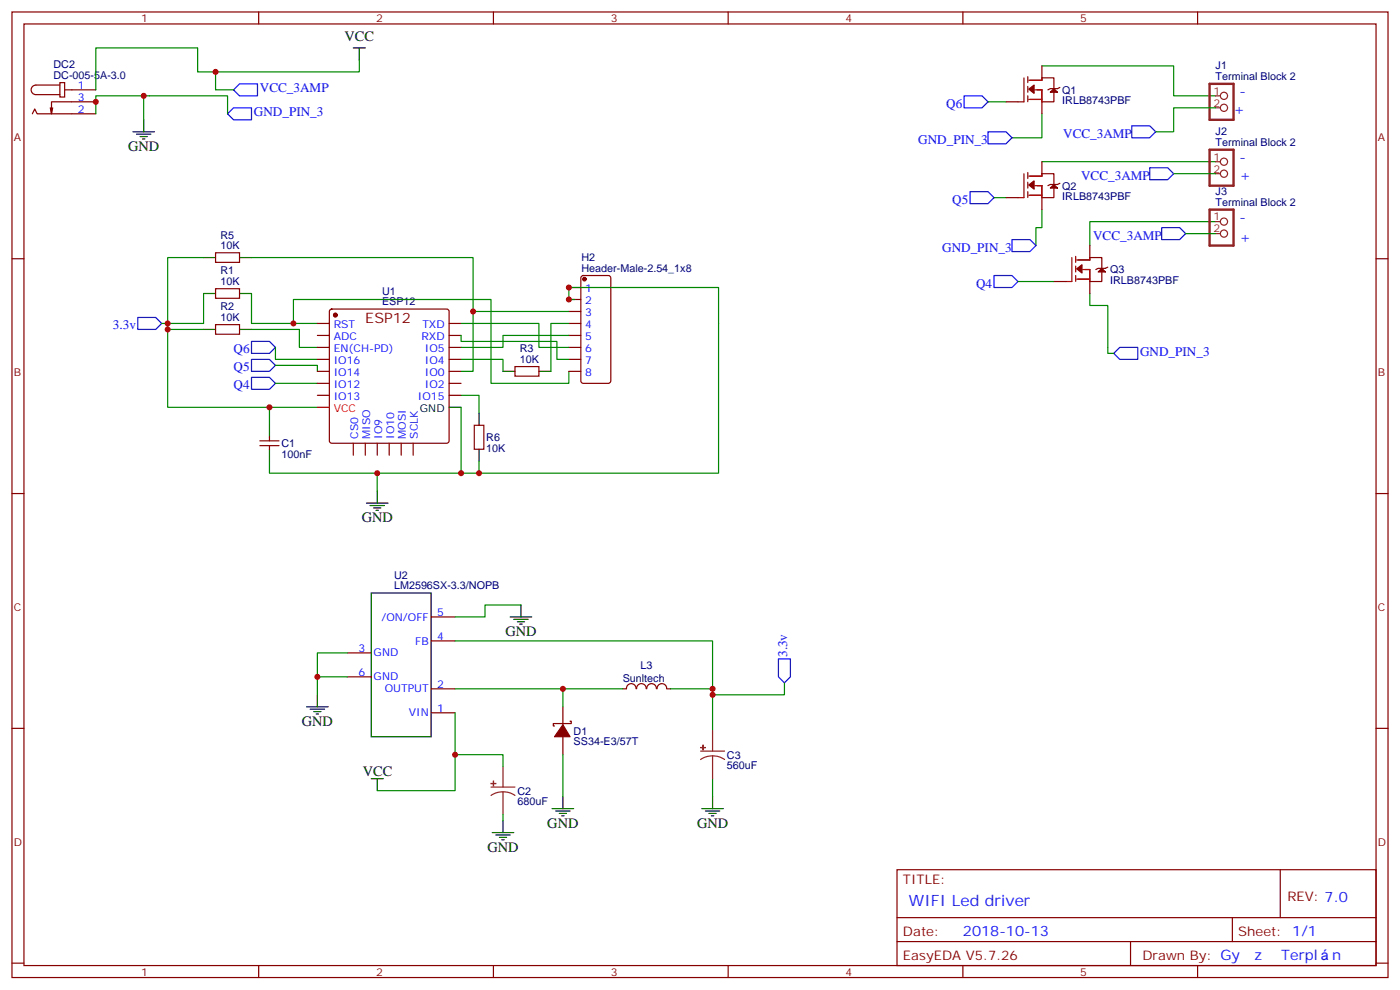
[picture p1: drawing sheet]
<svg xmlns="http://www.w3.org/2000/svg" width="412mm" height="292mm" viewBox="0 0 412 292" stroke-linecap="round" stroke-linejoin="round" font-family="sans-serif">
<g fill="none" stroke="#870000" stroke-width=".35">
<path d="M3.5 3.5h405.4v284.4h-405.4zM7.1 7.1h398.2v277.2h-398.2zM76.2 3.5v3.6M145.3 3.5v3.6M214.5 3.5v3.6M283.6 3.5v3.6M306.9 19.4v3.5h3.5v7.1h-3.5v3.5M352.8 3.5v3.6M9.5 33.5l.7-1.4 .7 1.4h17.3M15.5 31.8l-.3 1.7M17.6 24.3h1.4v4.3h-1.4zM17.6 25h-7a1.41 1.41 0 0 0-1.4 1.5 1.41 1.41 0 0 0 1.4 1.4h7"/>
<path d="M19 26.5h9.2M28.2 30h-13v3.5l-.4-1.7M296.3 30h3.6M312.2 25.8l-.7 .3h-2.1l-.7 .4M296.3 58.2h3.6M306.9 47.6v3.6h3.5v7h-3.5v3.5M312.2 54l-.7 .3h-2.1l-.7 .4M3.5 76.2h3.6M63.5 74.4h7.1v2.9h-7.1zM321 72.3v3.5h3.6v7.1h-3.6v3.5M326.3 78.7l-.7 .3h-2.1l-.7 .4M405.3 76.2h3.6"/>
<path d="M63.5 85h7.1v2.8h-7.1zM63.5 95.6h7.1v2.8h-7.1zM93.5 95.2h3.5M93.5 98.8h3.5M97.2 91.2l.5-.2h33.9l.5 .2 .2 .5v38.1l-.2 .5-.5 .2h-33.9l-.5-.2-.2-.5v-38.1zM132.3 95.2h3.5M132.3 98.8h3.5M167.6 95.2h3.5M167.6 98.8h3.5M167.6 84.7h3.5M167.6 88.2h3.5M167.6 91.7h3.5"/>
<path d="M171.3 81.3l.5-.2h7.4l.7 .5v30.6l-.4 .6-7.7 .1-.6-.5-.1-30.6zM310.4 82.9h3.6M93.5 102.3h3.5M93.5 105.8h3.5M93.5 109.4h3.5M93.5 112.9h3.5M93.5 116.4h3.5M132.3 102.3h3.5M132.3 105.8h3.5M132.3 109.4h3.5M132.3 112.9h3.5M132.3 116.4h3.5"/>
<path d="M151.7 107.9h7v2.9h-7zM167.6 102.3h3.5M167.6 105.8h3.5M167.6 109.4h3.5M76.6 131.2h5.6M76.6 129.8h5.6M79.4 128.8v1M79.4 131.2v1.1M104.1 130.5v3.6M107.6 130.5v3.6M111.1 130.5v3.6M114.7 130.5v3.6"/>
<path d="M118.2 130.5v3.6M121.7 130.5v3.6M139.7 125.2h2.8v7.1h-2.8zM3.5 145.3h3.6M405.3 145.3h3.6M102.3 192.3h7.1M102.3 199.3h7.1M127 188.7h7.1M127 181.7h7.1M3.5 214.5h3.6M127 209.9h7.1M127 202.8h7.1"/>
<path d="M165.8 208.1v5.3M165.8 217v5.3M167.9 212.4h.4v.7h-5.3v.7h.3M183.4 202.8h1.1M184.5 202.8a1.41 1.41 0 0 1 1.5-1.5 1.41 1.41 0 0 1 1.4 1.5M187.5 202.8a1.41 1.41 0 0 1 1.4-1.5 1.41 1.41 0 0 1 1.4 1.5M190.5 202.8a1.41 1.41 0 0 1 1.4-1.5 1.41 1.41 0 0 1 1.4 1.5M193.6 202.8a1.41 1.41 0 0 1 1.4-1.5 1.41 1.41 0 0 1 1.4 1.5M196.5 202.8h1.1M405.3 214.5h3.6M264.2 256.1h141.1v28.2h-141.1zM377.1 256.1v14.1"/>
<path d="M264.2 270.2h141.1M264.2 277.3h141.1M333 277.3v7M363 270.2v7.1M3.5 283.6h3.6M76.2 284.3v3.6M145.3 284.3v3.6M214.5 284.3v3.6M283.6 284.3v3.6M352.8 284.3v3.6M405.3 283.6h3.6"/>
</g>
<g fill="none" stroke="#008700" stroke-width=".35">
<path d="M105.8 17.6v3.6h-47.6v-7.1h-30v12.4M306.9 19.4h38.8v8.8h12.4M28.2 33.5v-5.3h38.8v5.3M42.3 28.2v7.1M63.5 21.2v5.3h5.3M291 30h5.3M306.9 33.5v7.1h-8.8M358.1 31.8h-12.4v7h-5.3M292.8 58.2h3.5M306.9 47.6h51.2M345.7 51.2h12.4M60 75.8h-10.6v21.2h10.6"/>
<path d="M74.1 75.8h65.2v33.6h-3.5M306.9 61.7v5.3h-1.7v5.3M349.2 68.8h8.9M358.1 65.3h-37.1v7M49.4 97v22.9h30M60 86.4v8.8h-12.4M74.1 86.4v8.8h19.4M74.1 97h14.1v5.3h5.3M86.4 95.2v-7h58.2v24.7h23v-3.5M135.8 95.2h22.9v7.1h8.9M135.8 98.8v1.7h28.2v5.3h3.6M139.3 91.7h28.3"/>
<path d="M167.6 95.2h-5.3v14.2M167.6 98.8h-19.4v3.5h-12.4M169.3 88.2h-1.7v-3.5h44.1v54.6h-70.6M299.9 82.9h10.5M321 86.4v3.6h5.3v14.1h1.8M81.1 107.6h12.4v1.8M81.1 102.3v3.5h12.4M81.1 112.9h12.4M93.5 119.9h-14.1v5.3M135.8 116.4h5.3v5.3M135.8 119.9v19.4h5.3v-3.5M135.8 105.8h12.4v3.6"/>
<path d="M79.4 135.8v3.5h31.7M135.8 139.3h-24.7v5.3M153.5 178.2h-10.6v3.5h-8.8M93.5 199.3v5.3M102.3 192.3h-8.8v7h8.8M134.1 188.7h75.8v26.5M134.1 209.9v22.9h-23M134.1 202.8h49.3M165.8 202.8v5.3M197.6 202.8h12.3M231.1 201.1v3.5h-21.2M134.1 222.3h14.1v3.5"/>
<path d="M148.2 239.9v1.8M165.8 222.3v12.3M209.9 229.3v5.3"/>
</g>
<g fill="none" stroke="#000" stroke-width=".35">
<path d="M104.1 14.1h3.5M105.8 14.1v3.5M39.2 38.8h6.3M40.2 39.5h4.2M42.3 35.3v3.5M41.3 40.2h2.1M42 40.9h.7M60 75.8h3.5M70.6 75.8h3.5M60 86.4h3.5M60 97h3.5M70.6 86.4h3.5"/>
<path d="M70.6 97h3.5M132.3 119.9h3.5M148.2 109.4h3.5M158.7 109.4h3.6M79.4 125.2v3.6M79.4 132.3v3.5M141.1 121.7v3.5M141.1 132.3v3.5M107.9 148.2h6.4M109 148.9h4.2M110.1 149.6h2.1M110.8 150.3h.7"/>
<path d="M111.1 144.6v3.6M109.4 174.6h17.6v42.4h-17.6zM153.5 178.2v3.5M150.3 181.7h6.3M151.3 182.4h4.3M152.4 183.1h2.1M153.1 183.8h.7M90.3 208.1h6.4M91.4 208.8h4.2M92.4 209.6h2.1M93.1 210.3h.7M93.5 204.6v3.5"/>
<path d="M109.4 229.3h3.5M111.1 229.3v3.5M162.6 238.1h6.4M163.7 238.8h4.2M164.7 239.5h2.2M165.8 234.6v3.5M206.7 238.1h6.4M207.8 238.8h4.2M208.8 239.5h2.2M209.9 234.6v3.5M145 245.2h6.3M146 245.9h4.3"/>
<path d="M147.1 246.6h2.1M147.8 247.3h.7M148.2 241.7v3.5M165.5 240.2h.7M209.5 240.2h.8"/>
</g>
<g fill="none" stroke="#00f" stroke-width=".35">
<path d="M67 33.5l1.8-1.7h5.3v3.5h-5.3zM70.6 24.7h5.2v3.5h-5.2l-1.8-1.7zM284 28.2h5.3l1.7 1.8-1.7 1.8h-5.3zM291 38.8h5.3l1.8 1.8-1.8 1.7h-5.3zM333.4 37h5.3l1.7 1.8-1.7 1.8h-5.3zM285.8 56.4h5.2l1.8 1.8-1.8 1.8h-5.2zM338.7 49.4h5.3l1.7 1.8-1.7 1.7h-5.3zM298.1 70.6h5.3l1.8 1.7-1.8 1.8h-5.3zM342.2 67h5.3l1.7 1.8-1.7 1.8h-5.3zM40.6 93.5h5.3l1.7 1.7-1.7 1.8h-5.3zM292.8 81.1h5.3l1.8 1.8-1.8 1.8h-5.3zM74.1 111.1h5.3l1.7 1.8-1.7 1.8h-5.3z"/>
<path d="M74.1 105.8h5.3l1.7 1.8-1.7 1.8h-5.3zM74.1 100.5h5.3l1.7 1.8-1.7 1.8h-5.3zM328.1 104.1l1.7-1.8h5.3v3.5h-5.3zM229.3 194h3.5v5.3l-1.7 1.8-1.8-1.8z"/>
</g>
<path d="M356.3 24.7h7.1v10.6h-7.1zM356.3 44.1h7.1v10.6h-7.1zM356.3 61.7h7.1v10.6h-7.1z" fill="none" stroke="#8c2424" stroke-width=".71"/>
<g fill="none" stroke="#8c2424" stroke-width=".35">
<path d="M358.1 28.2h1.4M358.1 31.8h1.4M358.1 47.6h1.4M358.1 51.2h1.4M358.1 65.3h1.4M358.1 68.8h1.4M209.9 215.2v6M144.6 231.8h7.1M148.2 233.2l1.8 .2 1.7 .8M148.2 233.2l-1.9 .2-1.7 .8M148.2 225.8v6M148.2 233.2v6.7"/>
<path d="M206.4 221.2h7M209.9 222.6l1.9 .2 1.6 .9M209.9 222.6l-1.8 .2-1.7 .9M209.9 222.6v6.7"/>
<circle cx="360.5" cy="31.7" r="1.06"/>
<circle cx="360.5" cy="28.2" r="1.06"/>
<circle cx="360.5" cy="47.6" r="1.06"/>
<circle cx="360.5" cy="51.2" r="1.06"/>
<circle cx="360.5" cy="68.8" r="1.06"/>
<circle cx="360.5" cy="65.3" r="1.06"/>
</g>
<g fill="none" stroke="#a10000" stroke-width=".35">
<path d="M301.6 22.9v7.1h-1.7M302.8 22.6v1.7M302.8 25.4v1.8M302.8 28.2v1.8M303 29.3h3.9M304.8 26.5h2.1v3.5M306.9 22.9v.7h-3.9M301.6 51.2v7h-1.7M302.8 50.8v1.8M302.8 53.7v1.7M302.8 56.4v1.8M303 57.5h3.9"/>
<path d="M304.8 54.7h2.1v3.5M306.9 51.2v.7h-3.9M315.7 75.8v7.1h-1.7M316.9 75.5v1.8M316.9 78.4v1.7M318.9 79.4h2.1v3.5M321 75.8v.8h-3.9M316.9 81.1v1.8M317.1 82.2h3.9"/>
</g>
<g fill="#870000" stroke="#870000" stroke-width=".35">
<path d="M303 26.2l1.6-1.2v2.5z"/>
<path d="M309.4 27.2l1-1.1 1.1 1.1z"/>
<path d="M303 54.5l1.6-1.2v2.4z"/>
<path d="M309.4 55.4l1-1.1 1.1 1.1z"/>
<path d="M317.1 79.2l1.6-1.2v2.4z"/>
<path d="M323.5 80.1l1.1-1.1 1 1.1z"/>
<path d="M165.8 213.4l2.1 3.6h-4.6z"/>
<circle cx="98.8" cy="92.8" r=".53"/>
<circle cx="172.2" cy="82.2" r=".53"/>
</g>
<path d="M93.5 119.9h3.5" fill="none" stroke="#f00" stroke-width=".35"/>
<g fill="#8c2424" stroke="#8c2424" stroke-width=".35">
<path d="M144.6 230.7l1.4 .1z"/>
<path d="M145.3 230l.1 1.4z"/>
<path d="M206.4 220.1l1.4 .1z"/>
<path d="M207.1 219.4v1.4z"/>
</g>
<g fill="#c00">
<circle cx="139.3" cy="91.7" r=".88"/>
<circle cx="141.1" cy="139.3" r=".88"/>
<circle cx="42.3" cy="28.2" r=".88"/>
<circle cx="28.2" cy="30" r=".88"/>
<circle cx="209.9" cy="204.6" r=".88"/>
<circle cx="93.5" cy="199.3" r=".88"/>
<circle cx="165.8" cy="202.8" r=".88"/>
<circle cx="49.4" cy="97" r=".88"/>
<circle cx="79.4" cy="119.9" r=".88"/>
<circle cx="49.4" cy="95.2" r=".88"/>
<circle cx="135.8" cy="139.3" r=".88"/>
<circle cx="111.1" cy="139.3" r=".88"/>
<circle cx="134.1" cy="222.2" r=".88"/>
<circle cx="209.9" cy="202.8" r=".88"/>
<circle cx="86.4" cy="95.2" r=".88"/>
<circle cx="167.6" cy="84.7" r=".88"/>
<circle cx="167.6" cy="88.2" r=".88"/>
<circle cx="63.5" cy="21.2" r=".88"/>
</g>
<text font-size="4.6" fill="#00f" x="267.8" y="266.7">WIFI Led driver</text>
<g font-size="4.2">
<text x="101.5" y="12">VCC</text>
<text x="37.7" y="44.4">GND</text>
<text x="106.5" y="153.8">GND</text>
<text x="148.9" y="187.3">GND</text>
<text x="88.9" y="213.8">GND</text>
<text x="106.9" y="228.6">VCC</text>
<text x="161.2" y="243.8">GND</text>
<text x="205.3" y="243.8">GND</text>
<text x="143.6" y="250.8">GND</text>
</g>
<g font-size="4.2" fill="#00f">
<text x="365.1" y="28.2">-</text>
<text x="363.4" y="33.5">+</text>
<text x="365.1" y="47.6">-</text>
<text x="365.1" y="52.9">+</text>
<text x="365.1" y="65.3">-</text>
<text x="365.1" y="71.3">+</text>
<text x="283.6" y="275.5">2018-10-13</text>
<text x="369.5" y="282.6">z</text>
<text x="377.4" y="282.6">Terpl</text>
<text x="392.4" y="282.6">n</text>
</g>
<text font-size="4.2" fill="#800" x="107.6" y="95.2">ESP12</text>
<g font-size="3.9" fill="#00f">
<text x="76.6" y="27.2">VCC_3AMP</text>
<text x="74.8" y="34.2">GND_PIN_3</text>
<text x="278.7" y="31.8">Q6</text>
<text x="313.2" y="40.6">VCC_3AMP</text>
<text x="270.5" y="42.5">GND_PIN_3</text>
<text x="318.5" y="52.9">VCC_3AMP</text>
<text x="280.5" y="60">Q5</text>
<text x="322" y="70.5">VCC_3AMP</text>
<text x="277.5" y="74.2">GND_PIN_3</text>
<text x="287.5" y="84.7">Q4</text>
<text x="33.2" y="97">3.3v</text>
<text x="68.8" y="104.1">Q6</text>
<text x="335.8" y="104.8">GND_PIN_3</text>
<text x="68.8" y="109.4">Q5</text>
<text x="68.8" y="114.7">Q4</text>
<text x="231.8" y="193.5" transform="rotate(-90 231.8 193.5)">3.3v</text>
</g>
<g font-size="3.9" fill="#800">
<text x="266" y="260.4">TITLE:</text>
<text x="379.2" y="265.3">REV: 7.0</text>
<text x="266" y="275.5">Date:</text>
<text x="364.8" y="275.5">Sheet: 1/1</text>
<text x="266" y="282.6">EasyEDA V5.7.26</text>
<text x="336.5" y="282.6">Drawn By: Gy</text>
</g>
<g font-size="3.2" fill="#800">
<text x="41.6" y="6.5">1</text>
<text x="110.8" y="6.5">2</text>
<text x="179.9" y="6.5">3</text>
<text x="249.1" y="6.5">4</text>
<text x="318.2" y="6.5">5</text>
<text x="4.1" y="41.6">A</text>
<text x="405.9" y="41.6">A</text>
<text x="4.1" y="110.8">B</text>
<text x="405.9" y="110.8">B</text>
<text x="4.1" y="179.9">C</text>
<text x="405.9" y="179.9">C</text>
<text x="4.1" y="249.1">D</text>
<text x="405.9" y="249.1">D</text>
<text x="41.6" y="287.3">1</text>
<text x="110.8" y="287.3">2</text>
<text x="179.9" y="287.3">3</text>
<text x="249.1" y="287.3">4</text>
<text x="318.2" y="287.3">5</text>
</g>
<g font-size="3.2" fill="#000080">
<text x="15.8" y="23.3">DC-005-5A-3.0</text>
<text x="15.8" y="20.1">DC2</text>
<text x="358.1" y="23.6">Terminal Block 2</text>
<text x="358.1" y="20.5">J1</text>
<text x="312.9" y="27.6">Q1</text>
<text x="312.9" y="30.7">IRLB8743PBF</text>
<text x="358.1" y="39.9">J2</text>
<text x="358.1" y="43">Terminal Block 2</text>
<text x="312.9" y="58.9">IRLB8743PBF</text>
<text x="312.9" y="55.8">Q2</text>
<text x="358.1" y="57.5">J3</text>
<text x="358.1" y="60.7">Terminal Block 2</text>
<text x="64.9" y="70.3">R5</text>
<text x="64.9" y="73.4">10K</text>
<text x="171.3" y="77">H2</text>
<text x="64.9" y="80.8">R1</text>
<text x="64.9" y="84">10K</text>
<text x="171.3" y="80.1">Header-Male-2.54_1x8</text>
<text x="327" y="83.6">IRLB8743PBF</text>
<text x="327" y="80.5">Q3</text>
<text x="112.5" y="90">ESP12</text>
<text x="112.6" y="86.8">U1</text>
<text x="64.9" y="91.4">R2</text>
<text x="64.9" y="94.5">10K</text>
<text x="153.1" y="103.7">R3</text>
<text x="153.1" y="106.9">10K</text>
<text x="82.9" y="131.7">C1</text>
<text x="143.2" y="129.9">R6</text>
<text x="82.9" y="134.8">100nF</text>
<text x="143.2" y="133">10K</text>
<text x="116.1" y="173.6">LM2596SX-3.3/NOPB</text>
<text x="116.1" y="170.4">U2</text>
<text x="188.7" y="197.1">L3</text>
<text x="183.4" y="200.9">Sunltech</text>
<text x="169" y="219.5">SS34-E3/57T</text>
<text x="169" y="216.3">D1</text>
<text x="214.1" y="226.6">560uF</text>
<text x="214.1" y="223.4">C3</text>
<text x="152.4" y="234">C2</text>
<text x="152.4" y="237.2">680uF</text>
</g>
<g font-size="3.2" fill="#00f">
<text x="22.9" y="26.1">1</text>
<text x="22.9" y="29.6">3</text>
<text x="22.9" y="33.2">2</text>
<text x="172.4" y="86.1">1</text>
<text x="172.4" y="89.6">2</text>
<text x="172.4" y="93.1">3</text>
<text x="98.3" y="96.7">RST</text>
<text x="98.3" y="100.2">ADC</text>
<text x="124.2" y="100.2">RXD</text>
<text x="124.4" y="96.7">TXD</text>
<text x="172.4" y="96.7">4</text>
<text x="172.4" y="100.2">5</text>
<text x="98.3" y="103.7">EN(CH-PD)</text>
<text x="98.3" y="107.2">IO16</text>
<text x="125.1" y="107.2">IO4</text>
<text x="125.1" y="103.7">IO5</text>
<text x="172.4" y="103.7">6</text>
<text x="172.4" y="107.2">7</text>
<text x="98.3" y="110.8">IO14</text>
<text x="125.1" y="110.8">IO0</text>
<text x="172.4" y="110.8">8</text>
<text x="98.3" y="114.3">IO12</text>
<text x="98.3" y="117.8">IO13</text>
<text x="123.1" y="117.8">IO15</text>
<text x="125.1" y="114.3">IO2</text>
<text x="105.5" y="129.2" transform="rotate(-90 105.5 129.2)">CS0</text>
<text x="109" y="129.2" transform="rotate(-90 109 129.2)">MISO</text>
<text x="112.5" y="129.2" transform="rotate(-90 112.5 129.2)">IO9</text>
<text x="116.1" y="129.2" transform="rotate(-90 116.1 129.2)">IO10</text>
<text x="119.6" y="129.2" transform="rotate(-90 119.6 129.2)">MOSI</text>
<text x="123.1" y="129.2" transform="rotate(-90 123.1 129.2)">SCLK</text>
<text x="112.4" y="182.7">/ON/OFF</text>
<text x="128.8" y="181.3">5</text>
<text x="105.6" y="191.9">3</text>
<text x="122.3" y="189.8">FB</text>
<text x="128.8" y="188.4">4</text>
<text x="110.1" y="193.3">GND</text>
<text x="105.6" y="199">6</text>
<text x="110.1" y="200.4">GND</text>
<text x="113.3" y="203.9">OUTPUT</text>
<text x="128.8" y="202.5">2</text>
<text x="128.8" y="209.6">1</text>
<text x="120.4" y="211">VIN</text>
</g>
<g font-size="3.2" fill="#8d2323">
<text x="357.5" y="27.9">1</text>
<text x="357.5" y="31.4">2</text>
<text x="357.5" y="47.3">1</text>
<text x="357.5" y="50.8">2</text>
<text x="357.5" y="64.9">1</text>
<text x="357.5" y="68.4">2</text>
</g>
<text font-size="3.2" fill="#f00" x="98.3" y="121.4">VCC</text>
<text font-size="3.2" x="123.7" y="121.4">GND</text>
</svg>
